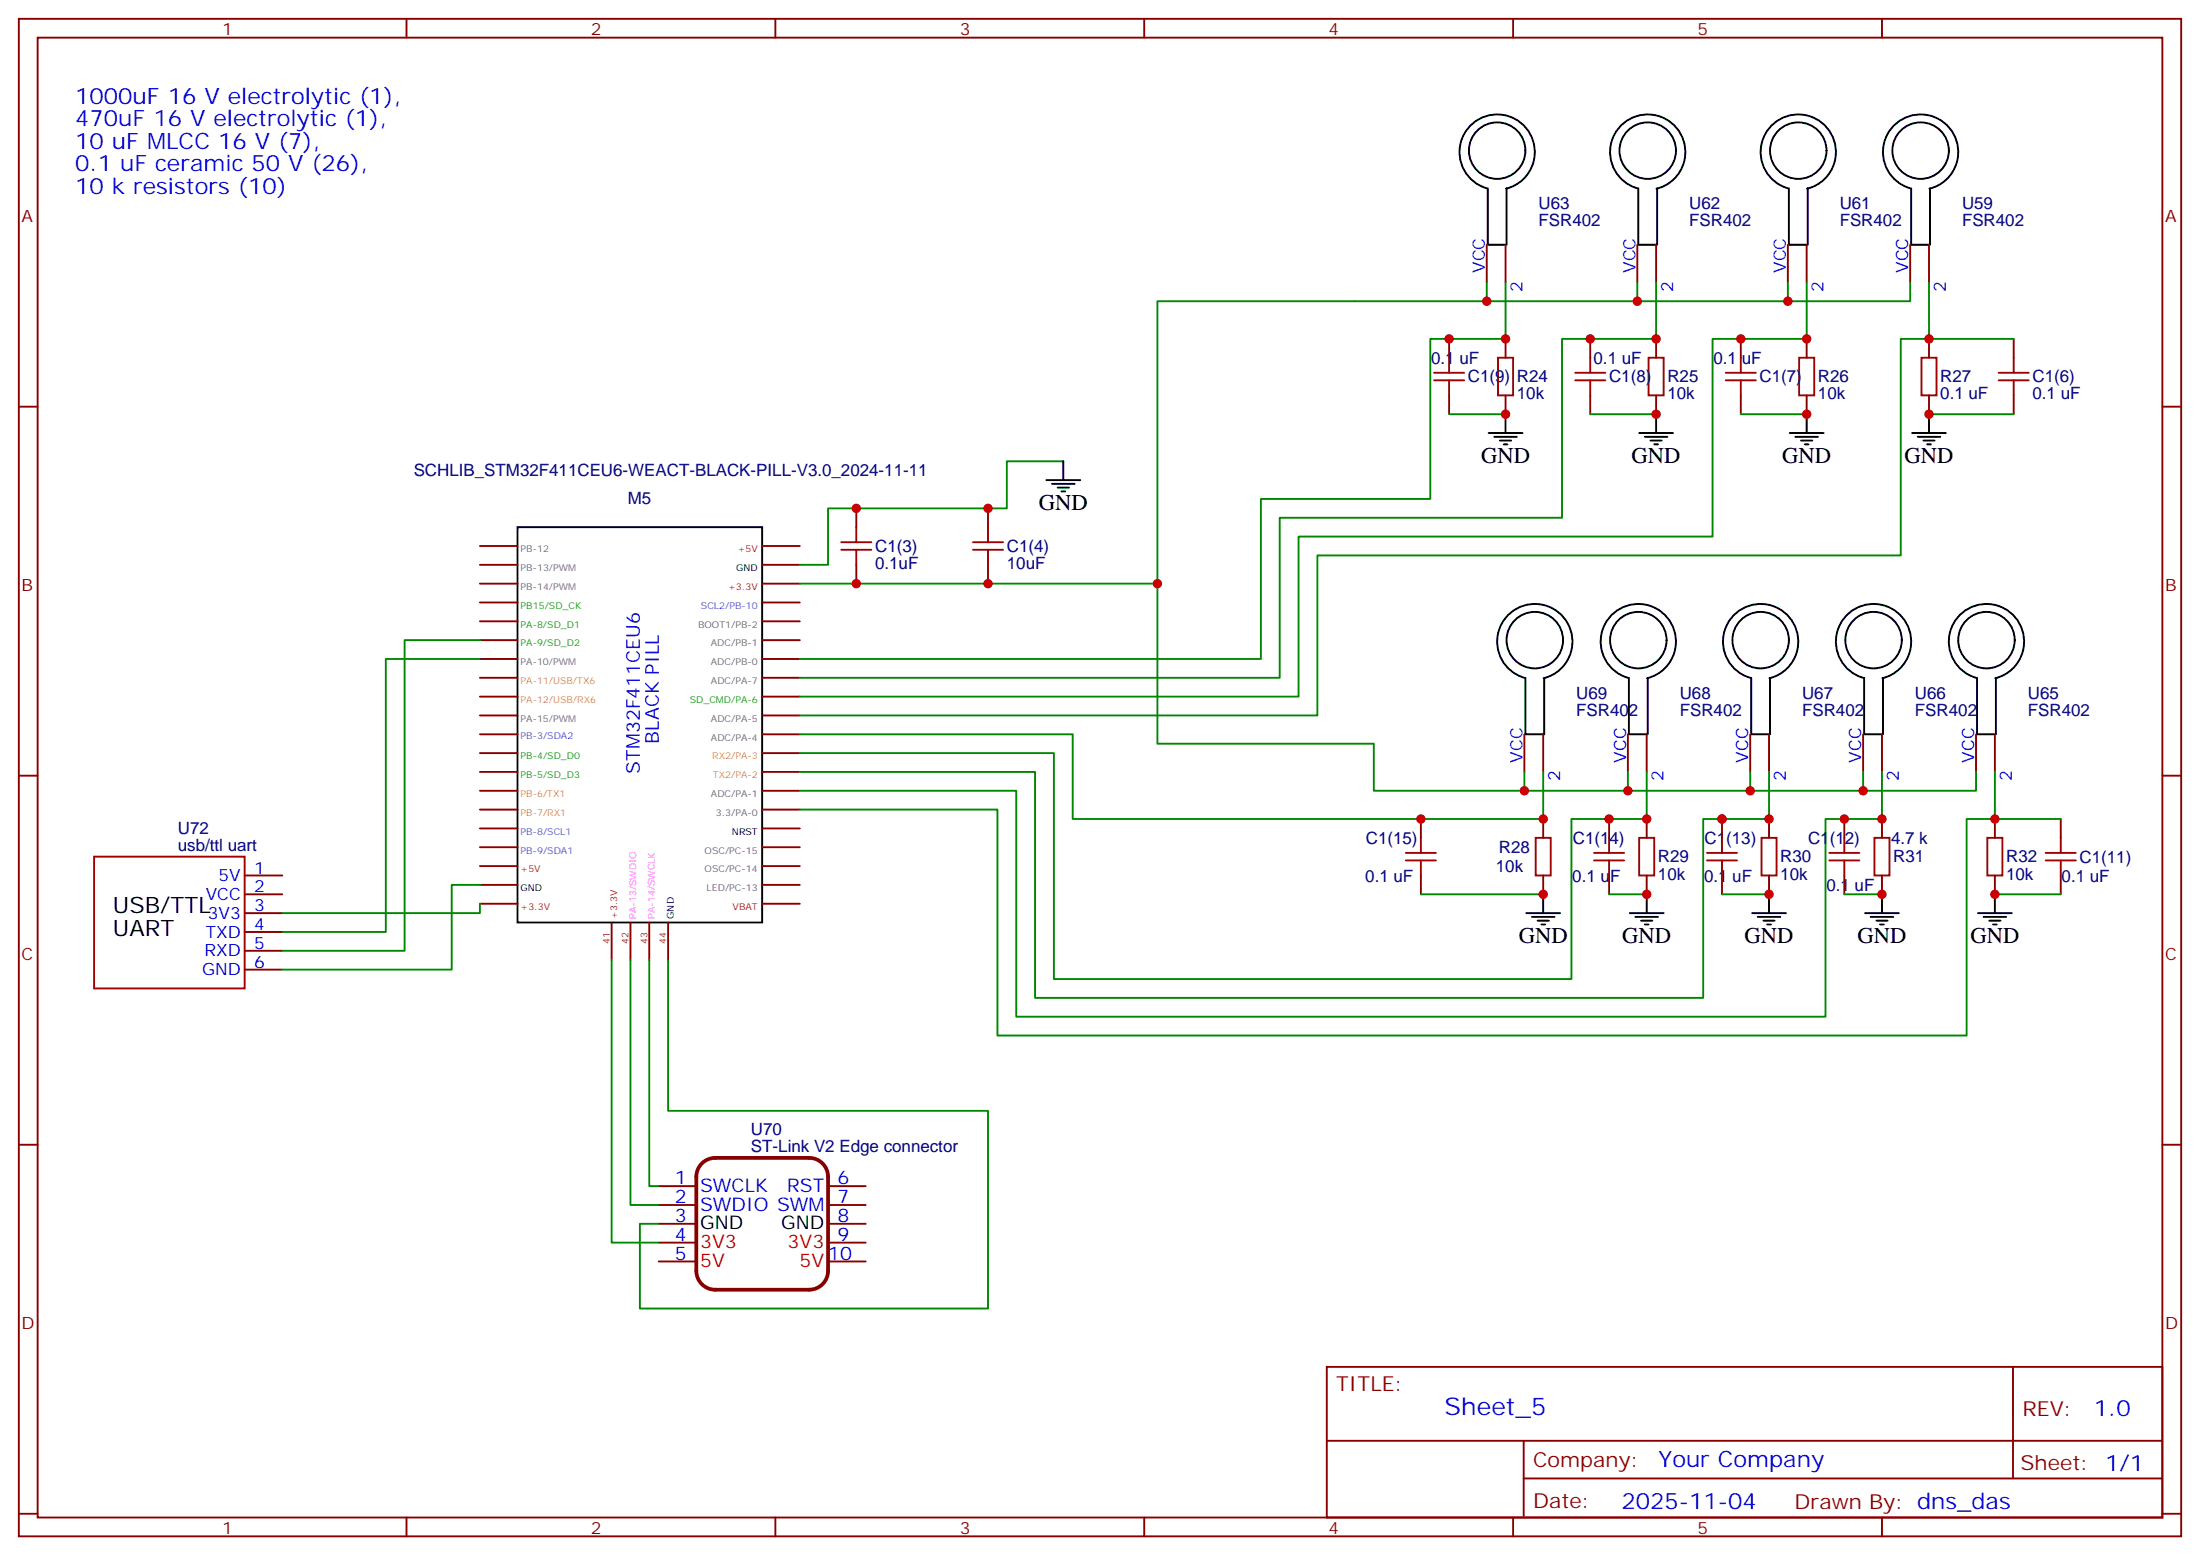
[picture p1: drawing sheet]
<svg xmlns="http://www.w3.org/2000/svg" width="412mm" height="292mm" viewBox="0 0 412 292" stroke-linecap="round" stroke-linejoin="round" font-family="sans-serif">
<g fill="none" stroke="#870000" stroke-width=".35">
<path d="M3.5 3.5h405.4v284.4h-405.4zM7.1 7.1h398.2v277.2h-398.2zM76.2 3.5v3.6M145.3 3.5v3.6M214.5 3.5v3.6M283.6 3.5v3.6M352.8 3.5v3.6M278.7 45.9v7M282.2 45.9v7M306.9 45.9v7M310.4 45.9v7M335.1 45.9v7"/>
<path d="M338.7 45.9v7M358.1 45.9v7M361.6 45.9v7M3.5 76.2h3.6M271.6 63.5v3.5M271.6 74.1v3.5M282.2 63.5v3.5M282.2 74.1v3.5M298.1 63.5v3.5M298.1 74.1v3.5M310.4 63.5v3.5M310.4 74.1v3.5"/>
<path d="M326.3 63.5v3.5M326.3 74.1v3.5M338.7 63.5v3.5M338.7 74.1v3.5M361.6 63.5v3.5M361.6 74.1v3.5M377.5 63.5v3.5M377.5 74.1v3.5M405.3 76.2h3.6M160.5 95.2v3.6M185.2 95.2v3.6M90 119.9h7"/>
<path d="M90 116.4h7M90 112.9h7M90 109.4h7M90 105.8h7M90 102.3h7M142.9 119.9h7M142.9 116.4h7M142.9 112.9h7M142.9 109.4h7M142.9 105.8h7M142.9 102.3h7M160.5 105.8v3.6"/>
<path d="M185.2 105.8v3.6M90 137.6h7M90 134.1h7M90 130.5h7M90 127h7M90 123.5h7M142.9 137.6h7M142.9 134.1h7M142.9 130.5h7M142.9 127h7M142.9 123.5h7M285.8 137.6v7"/>
<path d="M289.3 137.6v7M305.2 137.6v7M308.7 137.6v7M328.1 137.6v7M331.6 137.6v7M349.2 137.6v7M352.8 137.6v7M370.4 137.6v7M373.9 137.6v7M3.5 145.3h3.6M90 158.8h7M90 155.2h7"/>
<path d="M90 151.7h7M90 148.2h7M90 144.6h7M90 141.1h7M142.9 158.8h7M142.9 155.2h7M142.9 151.7h7M142.9 148.2h7M142.9 144.6h7M142.9 141.1h7M266.3 153.5v3.5M289.3 153.5v3.5"/>
<path d="M301.6 153.5v3.5M308.7 153.5v3.5M322.8 153.5v3.5M331.6 153.5v3.5M345.7 153.5v3.5M352.8 153.5v3.5M373.9 153.5v3.5M386.3 153.5v3.5M405.3 145.3h3.6M45.9 164h7M45.9 167.6h7M45.9 171.1h7"/>
<path d="M45.9 174.6h7M45.9 178.2h7M90 169.3h7M90 165.8h7M90 162.3h7M114.7 172.9v7M118.2 172.9v7M121.7 172.9v7M125.2 172.9v7M142.9 169.3h7M142.9 165.8h7M142.9 162.3h7"/>
<path d="M266.3 164v3.6M289.3 164v3.6M301.6 164v3.6M308.7 164v3.6M322.8 164v3.6M331.6 164v3.6M345.7 164v3.6M352.8 164v3.6M373.9 164v3.6M386.3 164v3.6M45.9 181.7h7M3.5 214.5h3.6"/>
<path d="M405.3 214.5h3.6M123.5 222.2h7M123.5 225.8h7M123.5 229.3h7M123.5 232.8h7M123.5 236.4h7M155.2 222.2h7.1M155.2 225.8h7.1M155.2 229.3h7.1M155.2 232.8h7.1M155.2 236.4h7.1M248.7 256.1h156.6v28.2h-156.6z"/>
<path d="M377.3 256.1v20.9M248.7 270h156.5M285.6 277h119.6M285.6 270v14.1M3.5 283.6h3.6M76.2 284.3v3.6M145.3 284.3v3.6M214.5 284.3v3.6M283.6 284.3v3.6M352.8 284.3v3.6M405.3 283.6h3.6"/>
</g>
<g fill="none" stroke="#000" stroke-width=".35">
<path d="M278.7 35.3a7.1 7.1 0 0 1-3.7-11 7.1 7.1 0 0 1 11.5 .3 7.1 7.1 0 0 1-4.2 10.8M278.9 35.3v10.6h3.5v-10.6M306.9 35.3a7.1 7.1 0 0 1-3.7-11 7.1 7.1 0 0 1 11.5 .3 7.1 7.1 0 0 1-4.2 10.8M307.1 35.3v10.6h3.5v-10.6M335.1 35.3a7.1 7.1 0 0 1-3.7-11 7.1 7.1 0 0 1 11.6 .3 7.1 7.1 0 0 1-4.3 10.8M335.3 35.3v10.6h3.6v-10.6M358.1 35.3a7.1 7.1 0 0 1-3.8-11 7.1 7.1 0 0 1 11.6 .3 7.1 7.1 0 0 1-4.2 10.8M358.3 35.3v10.6h3.5v-10.6M282.2 77.6v3.5M310.4 77.6v3.5M338.7 77.6v3.5M361.6 77.6v3.5"/>
<path d="M97 98.8h45.9v74.1h-45.9zM196.1 90h6.4M197.2 90.7h4.2M198.3 91.4h2.1M199 92.1h.7M199.3 86.4v3.6M279 81.1h6.4M280.1 81.8h4.2M281.2 82.5h2.1M281.9 83.3h.7M307.3 81.1h6.3M308.3 81.8h4.3"/>
<path d="M309.4 82.5h2.1M310.1 83.3h.7M335.5 81.1h6.3M336.5 81.8h4.3M337.6 82.5h2.1M338.3 83.3h.7M358.4 81.1h6.4M359.5 81.8h4.2M360.5 82.5h2.2M361.2 83.3h.7M285.8 127a7.1 7.1 0 0 1-3.8-10.9 7.1 7.1 0 0 1 11.6 .2 7.1 7.1 0 0 1-4.3 10.8M285.9 127v10.6h3.6v-10.6"/>
<path d="M305.2 127a7.1 7.1 0 0 1-3.8-10.9 7.1 7.1 0 0 1 11.6 .2 7.1 7.1 0 0 1-4.2 10.8M305.3 127v10.6h3.6v-10.6M328.1 127a7.1 7.1 0 0 1-3.8-10.9 7.1 7.1 0 0 1 11.6 .2 7.1 7.1 0 0 1-4.2 10.8M328.3 127v10.6h3.5v-10.6M349.2 127a7.1 7.1 0 0 1-3.7-10.9 7.1 7.1 0 0 1 11.6 .2 7.1 7.1 0 0 1-4.3 10.8M349.4 127v10.6h3.6v-10.6M370.4 127a7.1 7.1 0 0 1-3.7-10.9 7.1 7.1 0 0 1 11.5 .2 7.1 7.1 0 0 1-4.2 10.8M370.6 127v10.6h3.5v-10.6M286.1 171.1h6.4M287.2 171.8h4.2M288.2 172.5h2.1M288.9 173.2h.7"/>
<path d="M289.3 167.6v3.5M305.5 171.1h6.4M306.6 171.8h4.2M307.6 172.5h2.1M308.3 173.2h.7M308.7 167.6v3.5M328.4 171.1h6.4M329.5 171.8h4.2M330.6 172.5h2.1M331.3 173.2h.7M331.6 167.6v3.5M349.6 171.1h6.4"/>
<path d="M350.7 171.8h4.2M351.7 172.5h2.1M352.4 173.2h.7M352.8 167.6v3.5M370.8 171.1h6.3M371.8 171.8h4.3M372.9 172.5h2.1M373.6 173.2h.7M373.9 167.6v3.5"/>
<circle cx="280.6" cy="28.2" r="5.3"/>
<circle cx="308.9" cy="28.2" r="5.3"/>
<circle cx="337.1" cy="28.2" r="5.3"/>
<circle cx="360" cy="28.2" r="5.3"/>
<circle cx="287.7" cy="119.9" r="5.3"/>
<circle cx="307.1" cy="119.9" r="5.3"/>
<circle cx="330" cy="119.9" r="5.3"/>
<circle cx="351.2" cy="119.9" r="5.3"/>
<circle cx="372.4" cy="119.9" r="5.3"/>
</g>
<g fill="none" stroke="#a10000" stroke-width=".35">
<path d="M268.8 71.3h5.7M268.8 69.8h5.7M271.6 67v2.8M271.6 71.3v2.8M280.8 67h2.8v7.1h-2.8zM295.3 71.3h5.6M295.3 69.8h5.6M298.1 67v2.8M298.1 71.3v2.8M309 67h2.9v7.1h-2.9zM323.5 71.3h5.6M323.5 69.8h5.6"/>
<path d="M326.3 67v2.8M326.3 71.3v2.8M337.3 67h2.8v7.1h-2.8zM360.2 67h2.8v7.1h-2.8zM374.6 71.3h5.7M374.6 69.8h5.7M377.5 67v2.8M377.5 71.3v2.8M160.5 98.8v2.8M185.2 98.8v2.8M157.7 103h5.6M157.7 101.6h5.6"/>
<path d="M160.5 103v2.8M182.4 103h5.6M182.4 101.6h5.6M185.2 103v2.8M263.5 159.8h5.7M266.3 157v2.8M287.9 157h2.8v7h-2.8zM298.8 159.8h5.6M301.6 157v2.8M307.3 157h2.8v7h-2.8zM320 159.8h5.6M322.8 157v2.8"/>
<path d="M330.2 157h2.8v7h-2.8zM342.9 159.8h5.6M345.7 157v2.8M351.4 157h2.8v7h-2.8zM372.5 157h2.9v7h-2.9zM383.5 159.8h5.6M386.3 157v2.8M263.5 161.2h5.7M266.3 161.2v2.8M298.8 161.2h5.6M301.6 161.2v2.8M320 161.2h5.6"/>
<path d="M322.8 161.2v2.8M342.9 161.2h5.6M345.7 161.2v2.8M383.5 161.2h5.6M386.3 161.2v2.8"/>
</g>
<g fill="none" stroke="#008700" stroke-width=".35">
<path d="M278.7 52.9v3.5h-61.7v53h-67.1M282.2 52.9v10.6h-14.1v30h-31.7v30h-86.5M306.9 52.9v3.5h-28.2M310.4 52.9v10.6h-17.6v33.5h-52.9v30h-90M335.1 52.9v3.5h-28.2M338.7 52.9v10.6h-17.7v37h-77.6v30h-93.5M358.1 52.9v3.5h-23M361.6 52.9v10.6h-5.3v40.6h-109.4v30h-97M271.6 77.6h10.6M298.1 77.6h12.3M326.3 77.6h12.4M361.6 63.5h15.9"/>
<path d="M361.6 77.6h15.9M199.3 86.4h-10.6v8.8h-33.5v10.6h-5.3M90 119.9h-14.2v58.3h-22.9M217 109.4v29.9h40.5v8.9h28.3v-3.6M90 123.5h-17.7v51.1h-19.4M149.9 137.6h51.2v15.9h88.2v-8.9M149.9 141.1h47.7v42.3h97v-29.9h14.1v-8.9M149.9 144.6h44.1v42.4h125.3v-33.5h12.3v-8.9M305.2 144.6v3.6h-19.4M328.1 144.6v3.6h-22.9M349.2 144.6v3.6h-21.1M352.8 144.6v8.9h-10.6v37h-151.7v-42.3h-40.6"/>
<path d="M370.4 144.6v3.6h-21.2M373.9 144.6v8.9h-5.2v40.5h-181.7v-42.3h-37.1M373.9 153.5h12.4M90 169.3v1.8h-37.1M90 165.8h-5.3v15.9h-31.8M114.7 179.9v52.9h8.8M118.2 179.9v45.9h5.3M121.7 179.9v42.3h1.8M125.2 179.9v28.2h60v37.1h-65.3v-15.9h3.6M266.3 167.6h23M301.6 167.6h7.1M322.8 167.6h8.8"/>
<path d="M345.7 167.6h7.1M373.9 167.6h12.4"/>
</g>
<path d="M131.6 218a3.5 3.5 0 0 1 2.5-1h17.6a3.5 3.5 0 0 1 3.5 3.5v17.6a3.5 3.5 0 0 1-3.5 3.6h-17.6a3.5 3.5 0 0 1-3.6-3.6v-17.6a3.5 3.5 0 0 1 1.1-2.5z" fill="none" stroke="#870000" stroke-width=".71"/>
<path d="M17.6 160.5h28.3v24.7h-28.3z" fill="none" stroke="#900" stroke-width=".35"/>
<g fill="#c00">
<circle cx="278.7" cy="56.4" r=".88"/>
<circle cx="306.9" cy="56.4" r=".88"/>
<circle cx="335.1" cy="56.4" r=".88"/>
<circle cx="217" cy="109.4" r=".88"/>
<circle cx="285.8" cy="148.2" r=".88"/>
<circle cx="305.2" cy="148.2" r=".88"/>
<circle cx="328.1" cy="148.2" r=".88"/>
<circle cx="349.3" cy="148.2" r=".88"/>
<circle cx="282.2" cy="63.5" r=".88"/>
<circle cx="310.4" cy="63.5" r=".88"/>
<circle cx="338.7" cy="63.5" r=".88"/>
<circle cx="361.6" cy="63.5" r=".88"/>
<circle cx="361.6" cy="77.6" r=".88"/>
<circle cx="326.3" cy="63.5" r=".88"/>
<circle cx="338.7" cy="77.6" r=".88"/>
<circle cx="298.1" cy="63.5" r=".88"/>
<circle cx="310.4" cy="77.6" r=".88"/>
<circle cx="271.6" cy="63.5" r=".88"/>
<circle cx="282.2" cy="77.6" r=".88"/>
<circle cx="289.3" cy="153.5" r=".88"/>
<circle cx="308.7" cy="153.5" r=".88"/>
<circle cx="331.6" cy="153.5" r=".88"/>
<circle cx="352.8" cy="153.5" r=".88"/>
<circle cx="373.9" cy="153.5" r=".88"/>
<circle cx="373.9" cy="167.6" r=".88"/>
<circle cx="345.7" cy="153.5" r=".88"/>
<circle cx="352.8" cy="167.6" r=".88"/>
<circle cx="322.8" cy="153.5" r=".88"/>
<circle cx="331.6" cy="167.6" r=".88"/>
<circle cx="308.7" cy="167.6" r=".88"/>
<circle cx="301.6" cy="153.5" r=".88"/>
<circle cx="266.3" cy="153.5" r=".88"/>
<circle cx="289.3" cy="167.6" r=".88"/>
<circle cx="160.5" cy="109.4" r=".88"/>
<circle cx="185.2" cy="109.4" r=".88"/>
<circle cx="160.5" cy="95.2" r=".88"/>
<circle cx="185.2" cy="95.2" r=".88"/>
</g>
<text font-size="4.6" fill="#00f" x="270.8" y="265.1">Sheet_5</text>
<g font-size="4.2" fill="#00f">
<text x="14.1" y="19.4">1000uF 16 V electrolytic (1),</text>
<text x="14.1" y="23.6">470uF 16 V electrolytic (1),</text>
<text x="14.1" y="27.9">10 uF MLCC 16 V (7),</text>
<text x="14.1" y="32.1">0.1 uF ceramic 50 V (26),</text>
<text x="14.1" y="36.3">10 k resistors (10)</text>
<text x="392.5" y="265.4">1.0</text>
<text x="310.9" y="274.9">Your Company</text>
<text x="304" y="282.7">2025-11-04</text>
</g>
<g font-size="4.2">
<text x="277.6" y="86.8">GND</text>
<text x="305.9" y="86.8">GND</text>
<text x="334.1" y="86.8">GND</text>
<text x="357" y="86.8">GND</text>
<text x="194.7" y="95.6">GND</text>
<text x="21.2" y="171.1">USB/TTL</text>
<text x="21.2" y="175.3">UART</text>
<text x="284.7" y="176.7">GND</text>
<text x="304.1" y="176.7">GND</text>
<text x="327" y="176.7">GND</text>
<text x="348.2" y="176.7">GND</text>
<text x="369.4" y="176.7">GND</text>
</g>
<g font-size="3.9" fill="#800">
<text x="250.5" y="260.7">TITLE:</text>
<text x="379.1" y="265.4">REV:</text>
<text x="287.4" y="274.9">Company:</text>
<text x="378.7" y="275.5">Sheet: 1/1</text>
<text x="287.4" y="282.6">Date:</text>
<text x="336.4" y="282.7">Drawn By: dns_das</text>
</g>
<g font-size="3.5" fill="#00f">
<text x="123.5" y="139.3" transform="rotate(-90 123.5 139.3)">BLACK PILL</text>
<text x="119.9" y="144.9" transform="rotate(-90 119.9 144.9)">STM32F411CEU6</text>
<text x="126.5" y="221.9">1</text>
<text x="157" y="221.9">6</text>
<text x="126.5" y="225.4">2</text>
<text x="131.2" y="226.8">SWDIO SWM</text>
<text x="131.2" y="223.3">SWCLK</text>
<text x="147.5" y="223.3">RST</text>
<text x="157" y="225.4">7</text>
<text x="126.5" y="229">3</text>
<text x="126.5" y="232.5">4</text>
<text x="157" y="229">8</text>
<text x="157" y="232.5">9</text>
<text x="126.5" y="236">5</text>
<text x="155.2" y="236">10</text>
</g>
<g font-size="3.5" fill="#f00">
<text x="131.2" y="233.9">3V3</text>
<text x="147.6" y="233.9">3V3</text>
<text x="131.2" y="237.4">5V</text>
<text x="149.9" y="237.4">5V</text>
</g>
<g font-size="3.5">
<text x="131.2" y="230.4">GND</text>
<text x="146.4" y="230.4">GND</text>
</g>
<g font-size="3.2" fill="#800">
<text x="41.6" y="6.5">1</text>
<text x="110.8" y="6.5">2</text>
<text x="179.9" y="6.5">3</text>
<text x="249.1" y="6.5">4</text>
<text x="318.2" y="6.5">5</text>
<text x="4.1" y="41.6">A</text>
<text x="405.9" y="41.6">A</text>
<text x="4.1" y="110.8">B</text>
<text x="405.9" y="110.8">B</text>
<text x="4.1" y="179.9">C</text>
<text x="405.9" y="179.9">C</text>
<text x="4.1" y="249.1">D</text>
<text x="405.9" y="249.1">D</text>
<text x="41.6" y="287.3">1</text>
<text x="110.8" y="287.3">2</text>
<text x="179.9" y="287.3">3</text>
<text x="249.1" y="287.3">4</text>
<text x="318.2" y="287.3">5</text>
</g>
<g font-size="3.2" fill="#000080">
<text x="288.4" y="39.2">U63</text>
<text x="316.6" y="39.2">U62</text>
<text x="344.9" y="39.2">U61</text>
<text x="367.8" y="39.2">U59</text>
<text x="288.4" y="42.4">FSR402</text>
<text x="316.6" y="42.4">FSR402</text>
<text x="344.9" y="42.4">FSR402</text>
<text x="367.8" y="42.4">FSR402</text>
<text x="268.3" y="68.2">0.1 uF</text>
<text x="275.2" y="71.6">C1(9)</text>
<text x="284.3" y="71.6">R24</text>
<text x="298.7" y="68.2">0.1 uF</text>
<text x="301.6" y="71.6">C1(8)</text>
<text x="312.6" y="71.6">R25</text>
<text x="321.2" y="68.2">0.1 uF</text>
<text x="329.8" y="71.6">C1(7)</text>
<text x="340.8" y="71.6">R26</text>
<text x="363.7" y="71.6">R27</text>
<text x="381" y="71.6">C1(6)</text>
<text x="284.3" y="74.8">10k</text>
<text x="312.6" y="74.8">10k</text>
<text x="340.8" y="74.8">10k</text>
<text x="363.7" y="74.8">0.1 uF</text>
<text x="381" y="74.8">0.1 uF</text>
<text x="77.5" y="89.2">SCHLIB_STM32F411CEU6-WEACT-BLACK-PILL-V3.0_2024-11-11</text>
<text x="117.7" y="94.4">M5</text>
<text x="164" y="106.6">0.1uF</text>
<text x="164" y="103.4">C1(3)</text>
<text x="188.7" y="106.7">10uF</text>
<text x="188.7" y="103.5">C1(4)</text>
<text x="295.5" y="130.9">U69</text>
<text x="314.9" y="130.9">U68</text>
<text x="337.8" y="130.9">U67</text>
<text x="359" y="130.9">U66</text>
<text x="380.1" y="130.9">U65</text>
<text x="295.5" y="134.1">FSR402</text>
<text x="314.9" y="134.1">FSR402</text>
<text x="337.8" y="134.1">FSR402</text>
<text x="359" y="134.1">FSR402</text>
<text x="380.1" y="134.1">FSR402</text>
<text x="33.3" y="159.5">usb/ttl uart</text>
<text x="33.3" y="156.2">U72</text>
<text x="256" y="158.1">C1(15)</text>
<text x="281" y="159.9">R28</text>
<text x="294.8" y="158.1">C1(14)</text>
<text x="310.8" y="161.5">R29</text>
<text x="319.5" y="158.1">C1(13)</text>
<text x="333.7" y="161.5">R30</text>
<text x="338.9" y="158.1">C1(12)</text>
<text x="354.5" y="158.1">4.7 k</text>
<text x="354.9" y="161.5">R31</text>
<text x="376.1" y="161.5">R32</text>
<text x="389.8" y="161.6">C1(11)</text>
<text x="255.9" y="165.2">0.1 uF</text>
<text x="280.4" y="163.4">10k</text>
<text x="294.7" y="165.2">0.1 uF</text>
<text x="310.8" y="164.8">10k</text>
<text x="319.4" y="165.2">0.1 uF</text>
<text x="333.7" y="164.8">10k</text>
<text x="342.4" y="166.9">0.1 uF</text>
<text x="376.1" y="164.8">10k</text>
<text x="386.5" y="165.2">0.1 uF</text>
<text x="140.8" y="215.9">ST-Link V2 Edge connector</text>
<text x="140.8" y="212.6">U70</text>
</g>
<g font-size="3.2" fill="#00f">
<text x="278.3" y="51.2" transform="rotate(-90 278.3 51.2)">VCC</text>
<text x="306.6" y="51.2" transform="rotate(-90 306.6 51.2)">VCC</text>
<text x="334.8" y="51.2" transform="rotate(-90 334.8 51.2)">VCC</text>
<text x="357.7" y="51.2" transform="rotate(-90 357.7 51.2)">VCC</text>
<text x="285.4" y="54.7" transform="rotate(-90 285.4 54.7)">2</text>
<text x="313.6" y="54.7" transform="rotate(-90 313.6 54.7)">2</text>
<text x="341.8" y="54.7" transform="rotate(-90 341.8 54.7)">2</text>
<text x="364.8" y="54.7" transform="rotate(-90 364.8 54.7)">2</text>
<text x="285.4" y="142.9" transform="rotate(-90 285.4 142.9)">VCC</text>
<text x="304.8" y="142.9" transform="rotate(-90 304.8 142.9)">VCC</text>
<text x="327.7" y="142.9" transform="rotate(-90 327.7 142.9)">VCC</text>
<text x="348.9" y="142.9" transform="rotate(-90 348.9 142.9)">VCC</text>
<text x="370.1" y="142.9" transform="rotate(-90 370.1 142.9)">VCC</text>
<text x="292.5" y="146.4" transform="rotate(-90 292.5 146.4)">2</text>
<text x="311.9" y="146.4" transform="rotate(-90 311.9 146.4)">2</text>
<text x="334.8" y="146.4" transform="rotate(-90 334.8 146.4)">2</text>
<text x="356" y="146.4" transform="rotate(-90 356 146.4)">2</text>
<text x="377.1" y="146.4" transform="rotate(-90 377.1 146.4)">2</text>
<text x="41" y="165.1">5V</text>
<text x="47.6" y="163.7">1</text>
<text x="47.6" y="167.2">2</text>
<text x="38.6" y="168.6">VCC</text>
<text x="39" y="172.2">3V3</text>
<text x="47.6" y="170.7">3</text>
<text x="38.3" y="179.2">RXD</text>
<text x="38.6" y="175.7">TXD</text>
<text x="47.6" y="174.3">4</text>
<text x="47.6" y="177.8">5</text>
<text x="37.9" y="182.7">GND</text>
<text x="47.6" y="181.3">6</text>
</g>
<g font-size="1.8" fill="#666">
<text x="97.6" y="103.5">PB-12</text>
<text x="97.6" y="107">PB-13/PWM</text>
<text x="97.6" y="110.5">PB-14/PWM</text>
<text x="130.9" y="117.6">BOOT1/PB-2</text>
<text x="97.6" y="124.7">PA-10/PWM</text>
<text x="133.3" y="124.7">ADC/PB-0</text>
<text x="133.3" y="121.1">ADC/PB-1</text>
<text x="133.3" y="128.2">ADC/PA-7</text>
<text x="97.6" y="135.2">PA-15/PWM</text>
<text x="133.3" y="135.2">ADC/PA-5</text>
<text x="133.3" y="138.8">ADC/PA-4</text>
<text x="133.3" y="149.3">ADC/PA-1</text>
<text x="134.2" y="152.9">3.3/PA-0</text>
<text x="132.1" y="159.9">OSC/PC-15</text>
<text x="132.1" y="163.5">OSC/PC-14</text>
<text x="132.5" y="167">LED/PC-13</text>
</g>
<g font-size="1.8">
<text x="138" y="107">GND</text>
<text x="137.2" y="156.4">NRST</text>
<text x="97.6" y="167">GND</text>
<text x="126.3" y="172.2" transform="rotate(-90 126.3 172.2)">GND</text>
</g>
<g font-size="1.8" fill="#f00">
<text x="138.3" y="103.5">+5V</text>
<text x="136.5" y="110.5">+3.3V</text>
<text x="97.6" y="163.5">+5V</text>
<text x="97.6" y="170.5">+3.3V</text>
<text x="115.7" y="172.2" transform="rotate(-90 115.7 172.2)">+3.3V</text>
<text x="137.3" y="170.5">VBAT</text>
</g>
<g font-size="1.8" fill="#0c0">
<text x="97.6" y="114.1">PB15/SD_CK</text>
<text x="97.6" y="117.6">PA-8/SD_D1</text>
<text x="97.6" y="121.1">PA-9/SD_D2</text>
<text x="129.3" y="131.7">SD_CMD/PA-6</text>
<text x="97.6" y="142.3">PB-4/SD_D0</text>
<text x="97.6" y="145.8">PB-5/SD_D3</text>
</g>
<g font-size="1.8" fill="#06f">
<text x="131.4" y="114.1">SCL2/PB-10</text>
<text x="97.6" y="138.5">PB-3/SDA2</text>
<text x="97.6" y="156.4">PB-8/SCL1</text>
<text x="97.6" y="159.9">PB-9/SDA1</text>
</g>
<g font-size="1.8" fill="#f90">
<text x="97.6" y="128.2">PA-11/USB/TX6</text>
<text x="97.6" y="131.7">PA-12/USB/RX6</text>
<text x="133.5" y="142.3">RX2/PA-3</text>
<text x="97.6" y="149.3">PB-6/TX1</text>
<text x="133.6" y="145.8">TX2/PA-2</text>
<text x="97.6" y="152.9">PB-7/RX1</text>
</g>
<g font-size="1.8" fill="#f0f">
<text x="119.2" y="172.2" transform="rotate(-90 119.2 172.2)">PA-13/SWDIO</text>
<text x="122.8" y="172.2" transform="rotate(-90 122.8 172.2)">PA-14/SWCLK</text>
</g>
<g font-size="1.8" fill="#930">
<text x="114.3" y="176.9" transform="rotate(-90 114.3 176.9)">41</text>
<text x="117.8" y="176.9" transform="rotate(-90 117.8 176.9)">42</text>
<text x="121.4" y="176.9" transform="rotate(-90 121.4 176.9)">43</text>
<text x="124.9" y="176.9" transform="rotate(-90 124.9 176.9)">44</text>
</g>
</svg>
